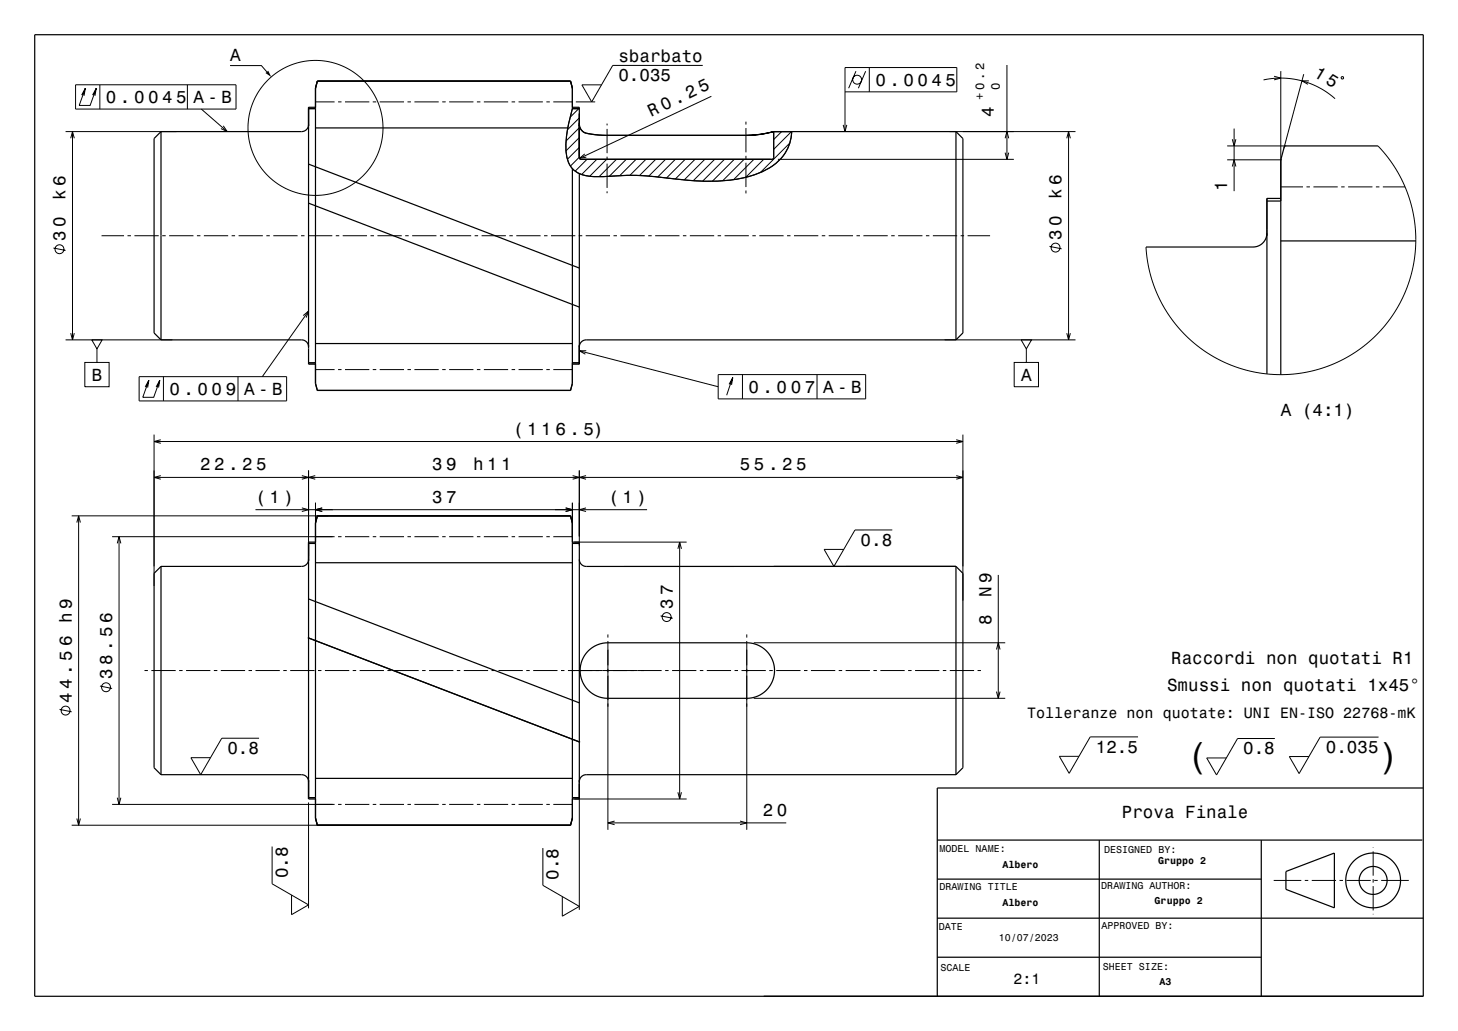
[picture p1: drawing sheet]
<svg xmlns="http://www.w3.org/2000/svg" width="420mm" height="297mm" viewBox="0 0 420 297" stroke-linecap="round" stroke-linejoin="round" font-family="sans-serif">
<g fill="none" stroke="#000" stroke-width=".29">
<path d="M66.3 18.9h9l1.6 1.8M202.4 18.8h-25.9l-6.1 10.5-2.8-4.9h5.7M250.4 19.5v7M290.1 18.7v27.2M18.9 37.9h31.9M20.4 39.8l.5-1.9 .5 1.9M20.9 37.9v60M21.8 24.4h46.2v7h-46.2zM23.5 27.4l1.1-1.9-1.8 4.9h3.2l1.7-4.9-1 1.9M24.6 25.5l-.4 2.1M27.7 25.5l-.3 2.1M28.8 24.4v7"/>
<path d="M54 24.4v7M58 31.4l7.4 6.5M64.3 36.2l1.1 1.7-1.8-.9M90.9 29.3h5.5M97.4 29.3h1M99.4 29.3h7M107.4 29.3h1M109.4 29.3h7M117.4 29.3h1M119.4 29.3h7M127.4 29.3h1M129.4 29.3h7"/>
<path d="M137.4 29.3h1M139.4 29.3h7M147.4 29.3h1M149.4 29.3h7M157.4 29.3h1M159.4 29.3h5.5M165.9 29.3h5.5M166.7 31.3l-2.4 2.5M166.9 31.3h-2a31.4 31.4 0 0 0-1.6 14 6.6 6.6 0 0 0 6.6 5.5l3.8 .1a79.4 79.4 0 0 1 20.7 .6 52 52 0 0 0 23-1.2 14.8 14.8 0 0 0 10.1-9l.6-3.4h-5.2v7.6l-.5 .4h-55.1l-.4-.5v-12.7M166.9 39.6l-3.9 3.9M166.9 36.8l-3.8 3.8M166.9 34l-3.4 3.4"/>
<path d="M174.9 35.6v.5M174.9 37.1v7M204.9 27.7l-38 17.9M214.9 35.1v.8M214.9 36.9v7M225.2 37.9l-2.3 2.3M228 37.9l-5.1 5.1M242.9 36l.5 1.9 .5-1.9M243.4 26.5h32.2v-7h-32.2v18.4M246.6 20.5l-2.1 4.9M249.4 20.5l-2.1 4.9M273.6 37.9h36.2"/>
<path d="M289.5 39.8l.6-1.9 .5 1.9M307.3 39.8l.5-1.9 .5 1.9M307.8 37.9v60M355.5 37v18.1M364 23l2.8-.4 2.7-.1 2.8 .2 2.7 .6 2.6 .8 2.5 1.2 2.3 1.4 2.2 1.7M367 22l2 .5-2 .5M369 20.5v25.5M375.6 21.4l-5.8 21.3M377 23.3h-2l1.8 1M386.5 22.1l.5 .1-.1 .5h-.5zM166.9 45.3l-2.6 2.5M166.9 42.5l-3.4 3.4"/>
<path d="M168.5 44.3l-1.6 1.3 2-.3M169.1 45.9l-3.4 3.4M171.9 45.9l-4.4 4.4M174.7 45.9l-4.8 4.9M174.9 45.1v1M174.9 47.1v7M174.9 55.1v.6M177.6 45.9l-5 5M180.4 45.9l-4.9 4.9M183.2 45.9l-4.7 4.7M186.1 45.9l-4.6 4.6M188.9 45.9l-4.7 4.7"/>
<path d="M191.7 45.9l-4.8 4.8M194.5 45.9l-5 5.1M197.4 45.9l-5.4 5.4M200.2 45.9l-5.7 5.7M203 45.9l-5.9 5.9M205.9 45.9l-6.2 6.1M208.7 45.9l-6.3 6.3M211.5 45.9l-6.3 6.3M214.3 45.9l-6.1 6.2M214.9 44.9v1M214.9 46.9v7M214.9 54.9v.8"/>
<path d="M217.2 45.9l-5.9 5.8M220 45.9l-5.2 5.2M224.1 45.9h68M227.5 41.2l-8.4 8.5M289.5 44l.6 1.9 .5-1.9M353.5 46h15.8M353.5 42h17M355 48l.5-2 .5 2M355 40.1l.5 1.9 .5-1.9M369 53.8h6.4M376.4 53.8h1M378.4 53.8h7"/>
<path d="M386.4 53.8h1M388.4 53.8h7M396.4 53.8h1M396.9 42l3 3.5 2.8 4.2 2.1 4.2 1.4 4 1.1 4.9 .5 4.5-.1 4.8-.6 4.4-1.2 4.6-1.7 4.4-2.2 4-2.7 3.9-3.2 3.5-3.4 2.9-3.9 2.7-4 2.1-4.5 1.6-4.6 1.1-5 .6-4.2-.1-5-.6-4.3-1.1-4.4-1.7-4-2.1-4.1-2.9-3.5-3.2-3.1-3.6-2.6-3.7-2.1-4.2-1.7-4.5-1-4.3-.6-4.7M398.4 53.8h6.4M15.4 71.4l3.5 .7M29.2 67.9h6.5M36.7 67.9h1M38.7 67.9h7M46.7 67.9h1M48.7 67.9h7M56.7 67.9h1"/>
<path d="M58.7 67.9h7M66.7 67.9h1M68.7 67.9h7M76.7 67.9h1M78.7 67.9h7M86.7 67.9h1M88.7 67.9h7M96.7 67.9h1M98.7 67.9h7M106.7 67.9h1M108.7 67.9h7M116.7 67.9h1"/>
<path d="M118.7 67.9h7M126.7 67.9h1M128.7 67.9h7M136.7 67.9h1M138.7 67.9h7M146.7 67.9h1M148.7 67.9h7M156.7 67.9h1M158.7 67.9h7M166.7 67.9h1M168.7 67.9h7M176.7 67.9h1"/>
<path d="M178.7 67.9h7M186.7 67.9h1M188.7 67.9h7M196.7 67.9h1M198.7 67.9h7M206.7 67.9h1M208.7 67.9h7M216.7 67.9h1M218.7 67.9h7M226.7 67.9h1M228.7 67.9h7M236.7 67.9h1"/>
<path d="M238.7 67.9h7M246.7 67.9h1M248.7 67.9h7M256.7 67.9h1M258.7 67.9h7M266.7 67.9h1M268.7 67.9h7M276.7 67.9h1M278.7 67.9h6.5M302.3 71l3.5 .7M18.9 97.9h30.7M20.4 96l.5 1.9 .5-1.9"/>
<path d="M26.4 97.9h3l-1.5 2.6zM87.3 90.9l1.6-1.3-.7 1.9M88.9 89.6l-13.3 18.9M272.1 97.9h37.7M294.2 97.9h3l-1.5 2.6zM307.3 96l.5 1.9 .5-1.9M24.4 104.4h7v7h-7zM27.9 100.5v3.9M40.1 108.5h42.5v7h-42.5zM41.8 111.5l1.1-2-1.8 4.9h3.2l1.7-4.9-1 2M42.9 109.5l-.4 2.2M46 109.5l-.3 2.2"/>
<path d="M47.1 108.5v7M68.6 108.5v7M90.9 106.5h5.5M97.4 106.5h1M99.4 106.5h7M107.4 106.5h1M109.4 106.5h7M117.4 106.5h1M119.4 106.5h7M127.4 106.5h1M129.4 106.5h7M137.4 106.5h1"/>
<path d="M139.4 106.5h7M147.4 106.5h1M149.4 106.5h7M157.4 106.5h1M159.4 106.5h5.5M166.9 101.1l40 10.3M168.9 101l-2 .1 1.7 .9M206.9 107.9h42.5v7h-42.5zM210 110.7l1.1-1.9-1.8 5.1M211.1 108.8l-.4 2.1M213.9 107.9v7M235.4 107.9v7"/>
<path d="M292.2 104.4h7v7h-7zM295.7 100.5v3.9M44.4 125.2v43.6M44.4 127.2h233M44.4 137.5h233M46.3 126.7l-1.9 .5 1.9 .5M46.3 137l-1.9 .5 1.9 .5M87 137l1.9 .5-1.9 .5M88.9 135.5v24.6M90.8 137l-1.9 .5 1.9 .5M165 137l1.9 .5-1.9 .5M166.9 135.5v21.7"/>
<path d="M168.8 137l-1.9 .5 1.9 .5M275.5 126.7l1.9 .5-1.9 .5M275.5 137l1.9 .5-1.9 .5M277.4 125.2v47.8M20.6 148.6h73.9M22.1 150.5l.5-1.9 .6 1.9M22.6 148.6v89.1M32.3 154.6h64.1M33.8 156.5l.5-1.9 .5 1.9M34.3 154.6v77.1M73.6 146.8h112.8M87 146.3l1.9 .5-1.9 .5"/>
<path d="M90.9 144.8v9.7M92.8 146.3l-1.9 .5 1.9 .5M97.4 154.6h1M99.4 154.6h7M107.4 154.6h1M109.4 154.6h7M117.4 154.6h1M119.4 154.6h7M127.4 154.6h1M129.4 154.6h7M137.4 154.6h1M139.4 154.6h7"/>
<path d="M147.4 154.6h1M149.4 154.6h7M157.4 154.6h1M159.4 154.6h5.5M163 146.3l1.9 .5-1.9 .5M164.9 144.8v9.7M165.5 156.2h32.3M168.8 146.3l-1.9 .5 1.9 .5M195.3 158.1l.5-1.9 .5 1.9M195.8 156.2v74M257 152.7h-10.7l-6.1 10.5-2.8-4.9h5.7M190.3 177.4l3.5 .7"/>
<path d="M287.6 165.6v35.6M28.8 197.6l3.5 .7M41.6 193.2h1M43.6 193.2h7M51.6 193.2h1M53.6 193.2h7M61.6 193.2h1M63.6 193.2h7M71.6 193.2h1M73.6 193.2h7M81.6 193.2h1M83.6 193.2h7"/>
<path d="M91.6 193.2h1M93.6 193.2h7M101.6 193.2h1M103.6 193.2h7M111.6 193.2h1M113.6 193.2h7M121.6 193.2h1M123.6 193.2h7M131.6 193.2h1M133.6 193.2h7M141.6 193.2h1M143.6 193.2h7"/>
<path d="M151.6 193.2h1M153.6 193.2h7M161.6 193.2h1M163.6 193.2h27M175.1 182.8v.9M175.1 184.7v54.3M191.6 193.2h1M193.6 193.2h7M201.6 193.2h1M203.6 193.2h7M211.6 193.2h1M213.6 193.2h7"/>
<path d="M215.1 182.8v.9M215.1 184.7v54.3M217.1 185.2h72.5M221.6 193.2h1M223.6 193.2h7M231.6 193.2h1M233.6 193.2h7M241.6 193.2h1M243.6 193.2h7M251.6 193.2h1M253.6 193.2h7M261.6 193.2h1"/>
<path d="M263.6 193.2h7M271.6 193.2h1M273.6 193.2h7M281.6 193.2h1M287.1 187.1l.5-1.9 .5 1.9M287.1 199.2l.5 2 .5-2M17.1 204.4l3.5 .7M74.6 212.7h-10.7l-6.1 10.5-2.8-4.9h5.6M217.1 201.2h72.5M327.8 212.3h-13.7l-6.1 10.5-2.8-4.9h5.6M367.2 212.7h-10.7l-6.1 10.5-2.8-4.9h5.7M397.1 212.3h-16.8l-6.1 10.5-2.8-4.9h5.7"/>
<path d="M20.6 237.7h80.2M22.1 235.8l.5 1.9 .6-1.9M32.3 231.7h64.1M33.8 229.8l.5 1.9 .5-1.9M88.9 231.2v30.5M97.4 231.7h1M99.4 231.7h7M107.4 231.7h1M109.4 231.7h7M117.4 231.7h1M119.4 231.7h7M127.4 231.7h1"/>
<path d="M129.4 231.7h7M137.4 231.7h1M139.4 231.7h7M147.4 231.7h1M149.4 231.7h7M157.4 231.7h1M159.4 231.7h5.5M165.5 230.2h32.3M166.9 225.8v36.3M175.1 237h51.4M177 236.5l-1.9 .5 1.9 .6M195.3 228.2l.5 2 .5-2"/>
<path d="M213.2 236.5l1.9 .5-1.9 .6M78.4 243.9v10.7l10.5 6.1-4.9 2.8v-5.7M156.4 244.3v10.7l10.5 6.1-4.9 2.8v-5.6M366.9 253.6h8M375.9 253.6h1M377.9 253.6h7M385.9 253.6h1M387.9 253.6h7M395.6 244.1v.2M395.6 245.3v7M395.6 253.3v1M395.6 255.3v7"/>
<path d="M395.9 253.6h1M397.9 253.6h7.9M395.6 263.3v.1"/>
<circle cx="90.9" cy="36.8" r="19.4"/>
<circle cx="246.9" cy="23" r="1.28"/>
<circle cx="17.1" cy="71.8" r="1.28"/>
<circle cx="304.1" cy="71.3" r="1.28"/>
<circle cx="192" cy="177.8" r="1.28"/>
<circle cx="30.5" cy="198" r="1.28"/>
<circle cx="18.9" cy="204.7" r="1.28"/>
</g>
<g fill="none" stroke="#000" stroke-width=".35">
<path d="M10 10h400v277h-400zM46.4 37.9v60M46.4 37.9l-2 2v56l2 2M88.9 35.9a2 2 0 0 1-2 2h-40.5M88.9 31.3h2M90.9 30.9h-2v74h2M90.9 36.8h72.7M91.4 23.4l-.5 2.1M91.4 23.4h72.9M91.4 23.3l-.5 2v85.2l.5 2M91.4 23.3v.1M91.4 23.3h72.9"/>
<path d="M164.3 23.4l.6 2.1M164.3 23.3l.6 2v6M164.3 23.3v.1M164.9 30.9h2v14.5l.4 .5h55.1l.5-.4v-7.6h52.5M164.9 31.3a31.4 31.4 0 0 0-1.6 14 6.6 6.6 0 0 0 6.6 5.5l3.8 .1a79.4 79.4 0 0 1 20.7 .6 52 52 0 0 0 23-1.2 14.8 14.8 0 0 0 10.1-9l.6-3.4M164.9 31.3h2M166.9 35.9a3.4 3.4 0 0 0 3.5 2.7l4.4 .4h40.1M214.9 39l4-.3 4-.8-3.3 .7zM275.4 37.9v60M275.4 37.9l2 2v56l-2 2M88.9 47.3l78 29.9M88.9 58.5l78 30"/>
<path d="M164.9 48.6v61.9l-.6 2h-72.9M166.9 50v54.9h-2M365 57.9h4M369 57.2h-4v50.5M396.9 42h-26.9l-1 4v61.9M365 67.2a4 4 0 0 1-4 4h-30.9M369 69.4h38.8M46.4 97.9h40.5a2.01 2.01 0 0 1 2 2M90.9 99h74M275.4 97.9h-106.5a2 2 0 0 0-2 2M88.9 104.5h2M91.4 112.4v.1"/>
<path d="M164.9 104.5h2M88.9 156.5h2M90.9 156.2h-2v74h2M91.4 148.6l-.5 2v85.1l.5 2M91.4 148.6h.1M91.4 148.6l-.5 2.1M91.4 148.6h72.9M164.3 148.6l.6 2v85.1l-.6 2M164.3 148.6h.1M164.3 148.6l.6 2.1M164.9 156.2h2v74h-2M164.9 156.5h2"/>
<path d="M46.4 163.2v60M46.4 163.2l-2 2v56l2 2M88.9 161.2a2 2 0 0 1-2 2h-40.5M88.9 172.5l78 30M90.9 162.1h74M166.9 161.2a2.01 2.01 0 0 0 2 2h106.5M275.4 163.2v60M275.4 163.2l2 2v56l-2 2M88.6 183.7l78.5 30.1M167.1 193.2h.1M169.5 187.5a8 8 0 0 1 5.6-2.3h40a8 8 0 0 1 8 8 8 8 0 0 1-8 8h-40a8 8 0 0 1-7.4-5 8 8 0 0 1 1.8-8.7zM46.4 223.2h40.5a2.01 2.01 0 0 1 2 2"/>
<path d="M88.9 229.8h2M90.9 235.6l.5 2.1M90.9 224.2h74M91.4 237.7h.1M91.4 237.7h72.9M164.3 237.7h.1M164.9 229.8h2M164.9 235.6l-.6 2.1M275.4 223.2h-106.5a2 2 0 0 0-2 2M410 227h-140v60M270 242h139.7M270 253.2h93.3"/>
<path d="M316.7 242v45M363.3 242v45M370.4 251.1l14-5.4v15.8l-14-5.3zM270 264.5h140M270 275.7h93.3"/>
<circle cx="395.6" cy="253.6" r="4"/>
<circle cx="395.6" cy="253.6" r="7.9"/>
</g>
<path d="M76.5 21l.8-.6 .8 1.8z" fill-rule="evenodd" fill="#000"/>
<g font-size="9.8">
<text x="343.4" y="221">(</text>
<text x="398.1" y="221">)</text>
</g>
<text font-size="5.1" x="378.2" y="21.8" transform="rotate(31 378.2 21.8)">1 5</text>
<g font-size="5">
<text x="66.3" y="17.7">A</text>
<text x="178.1" y="17.8">sbarbato</text>
<text x="178.1" y="23.4">0.035</text>
<text x="30.5" y="29.7">0 . 0 0 4 5</text>
<text x="55.7" y="29.7">A - B</text>
<text x="252.2" y="24.7">0 . 0 0 4 5</text>
<text x="187.5" y="33.7" transform="rotate(-26 187.5 33.7)">R 0 . 2 5</text>
<text x="286.3" y="33.8" transform="rotate(-90 286.3 33.8)">4</text>
<text x="18.9" y="57.7" transform="rotate(-90 18.9 57.7)">k 6</text>
<text x="305.8" y="57.2" transform="rotate(-90 305.8 57.2)">k 6</text>
<text x="353.5" y="55.1" transform="rotate(-90 353.5 55.1)">1</text>
<text x="18.9" y="69.5" transform="rotate(-90 18.9 69.5)">3 0</text>
<text x="305.8" y="69" transform="rotate(-90 305.8 69)">3 0</text>
<text x="26.4" y="109.7">B</text>
<text x="48.8" y="113.7">0 . 0 0 9</text>
<text x="70.3" y="113.7">A - B</text>
<text x="215.6" y="113.2">0 . 0 0 7</text>
<text x="237.1" y="113.2">A - B</text>
<text x="294.1" y="109.7">A</text>
<text x="369" y="119.8">A (4:1)</text>
<text x="147.9" y="125.2">( 1 1 6 . 5)</text>
<text x="57.6" y="135.5">2 2 . 2 5</text>
<text x="124.5" y="135.5">3 9</text>
<text x="136.3" y="135.5">h 1 1</text>
<text x="213.1" y="135.5">5 5 . 2 5</text>
<text x="73.6" y="144.8">( 1 )</text>
<text x="124.5" y="144.8">3 7</text>
<text x="175.3" y="144.8">( 1 )</text>
<text x="247.9" y="157.2">0.8</text>
<text x="285.6" y="172.1" transform="rotate(-90 285.6 172.1)">N 9</text>
<text x="20.6" y="179.4" transform="rotate(-90 20.6 179.4)">h 9</text>
<text x="193.8" y="175.5" transform="rotate(-90 193.8 175.5)">3 7</text>
<text x="285.6" y="180.2" transform="rotate(-90 285.6 180.2)">8</text>
<text x="337.4" y="191.2">Raccordi non quotati R1</text>
<text x="32.3" y="195.7" transform="rotate(-90 32.3 195.7)">3 8 . 5 6</text>
<text x="20.6" y="202.4" transform="rotate(-90 20.6 202.4)">4 4 . 5 6</text>
<text x="336.2" y="199.1">Smussi non quotati 1x45°</text>
<text x="65.5" y="217.2">0.8</text>
<text x="315.7" y="216.8">12.5</text>
<text x="358.1" y="217.3">0.8</text>
<text x="381.9" y="216.9">0.035</text>
<text x="219.7" y="235">2 0</text>
<text x="323.2" y="235.6">Prova Finale</text>
<text x="82.9" y="253" transform="rotate(-90 82.9 253)">0.8</text>
<text x="160.9" y="253.4" transform="rotate(-90 160.9 253.4)">0.8</text>
</g>
<g font-size="4.3">
<text x="295.9" y="206.9">Tolleranze non quotate: UNI EN-ISO 22768-mK</text>
<text x="292" y="283.3">2:1</text>
</g>
<g font-size="3.5">
<text x="283.5" y="28.7" transform="rotate(-90 283.5 28.7)">+ 0 . 2</text>
<text x="288.1" y="25.9" transform="rotate(-90 288.1 25.9)">0</text>
</g>
<g font-size="2.9">
<text x="270.6" y="245.4">MODEL NAME:</text>
<text x="318.1" y="245.6">DESIGNED BY:</text>
<text x="288.8" y="250.1">Albero</text>
<text x="333.6" y="249">Gruppo 2</text>
<text x="270.6" y="256.3">DRAWING TITLE</text>
<text x="317.2" y="256.2">DRAWING AUTHOR:</text>
<text x="288.8" y="261">Albero</text>
<text x="332.6" y="260.4">Gruppo 2</text>
<text x="270.5" y="267.9">DATE</text>
<text x="317.3" y="267.8">APPROVED BY:</text>
<text x="287.7" y="271.1">10/07/2023</text>
<text x="270.9" y="279.8">SCALE</text>
<text x="317.7" y="279.3">SHEET SIZE:</text>
<text x="334" y="283.8">A3</text>
</g>
</svg>
